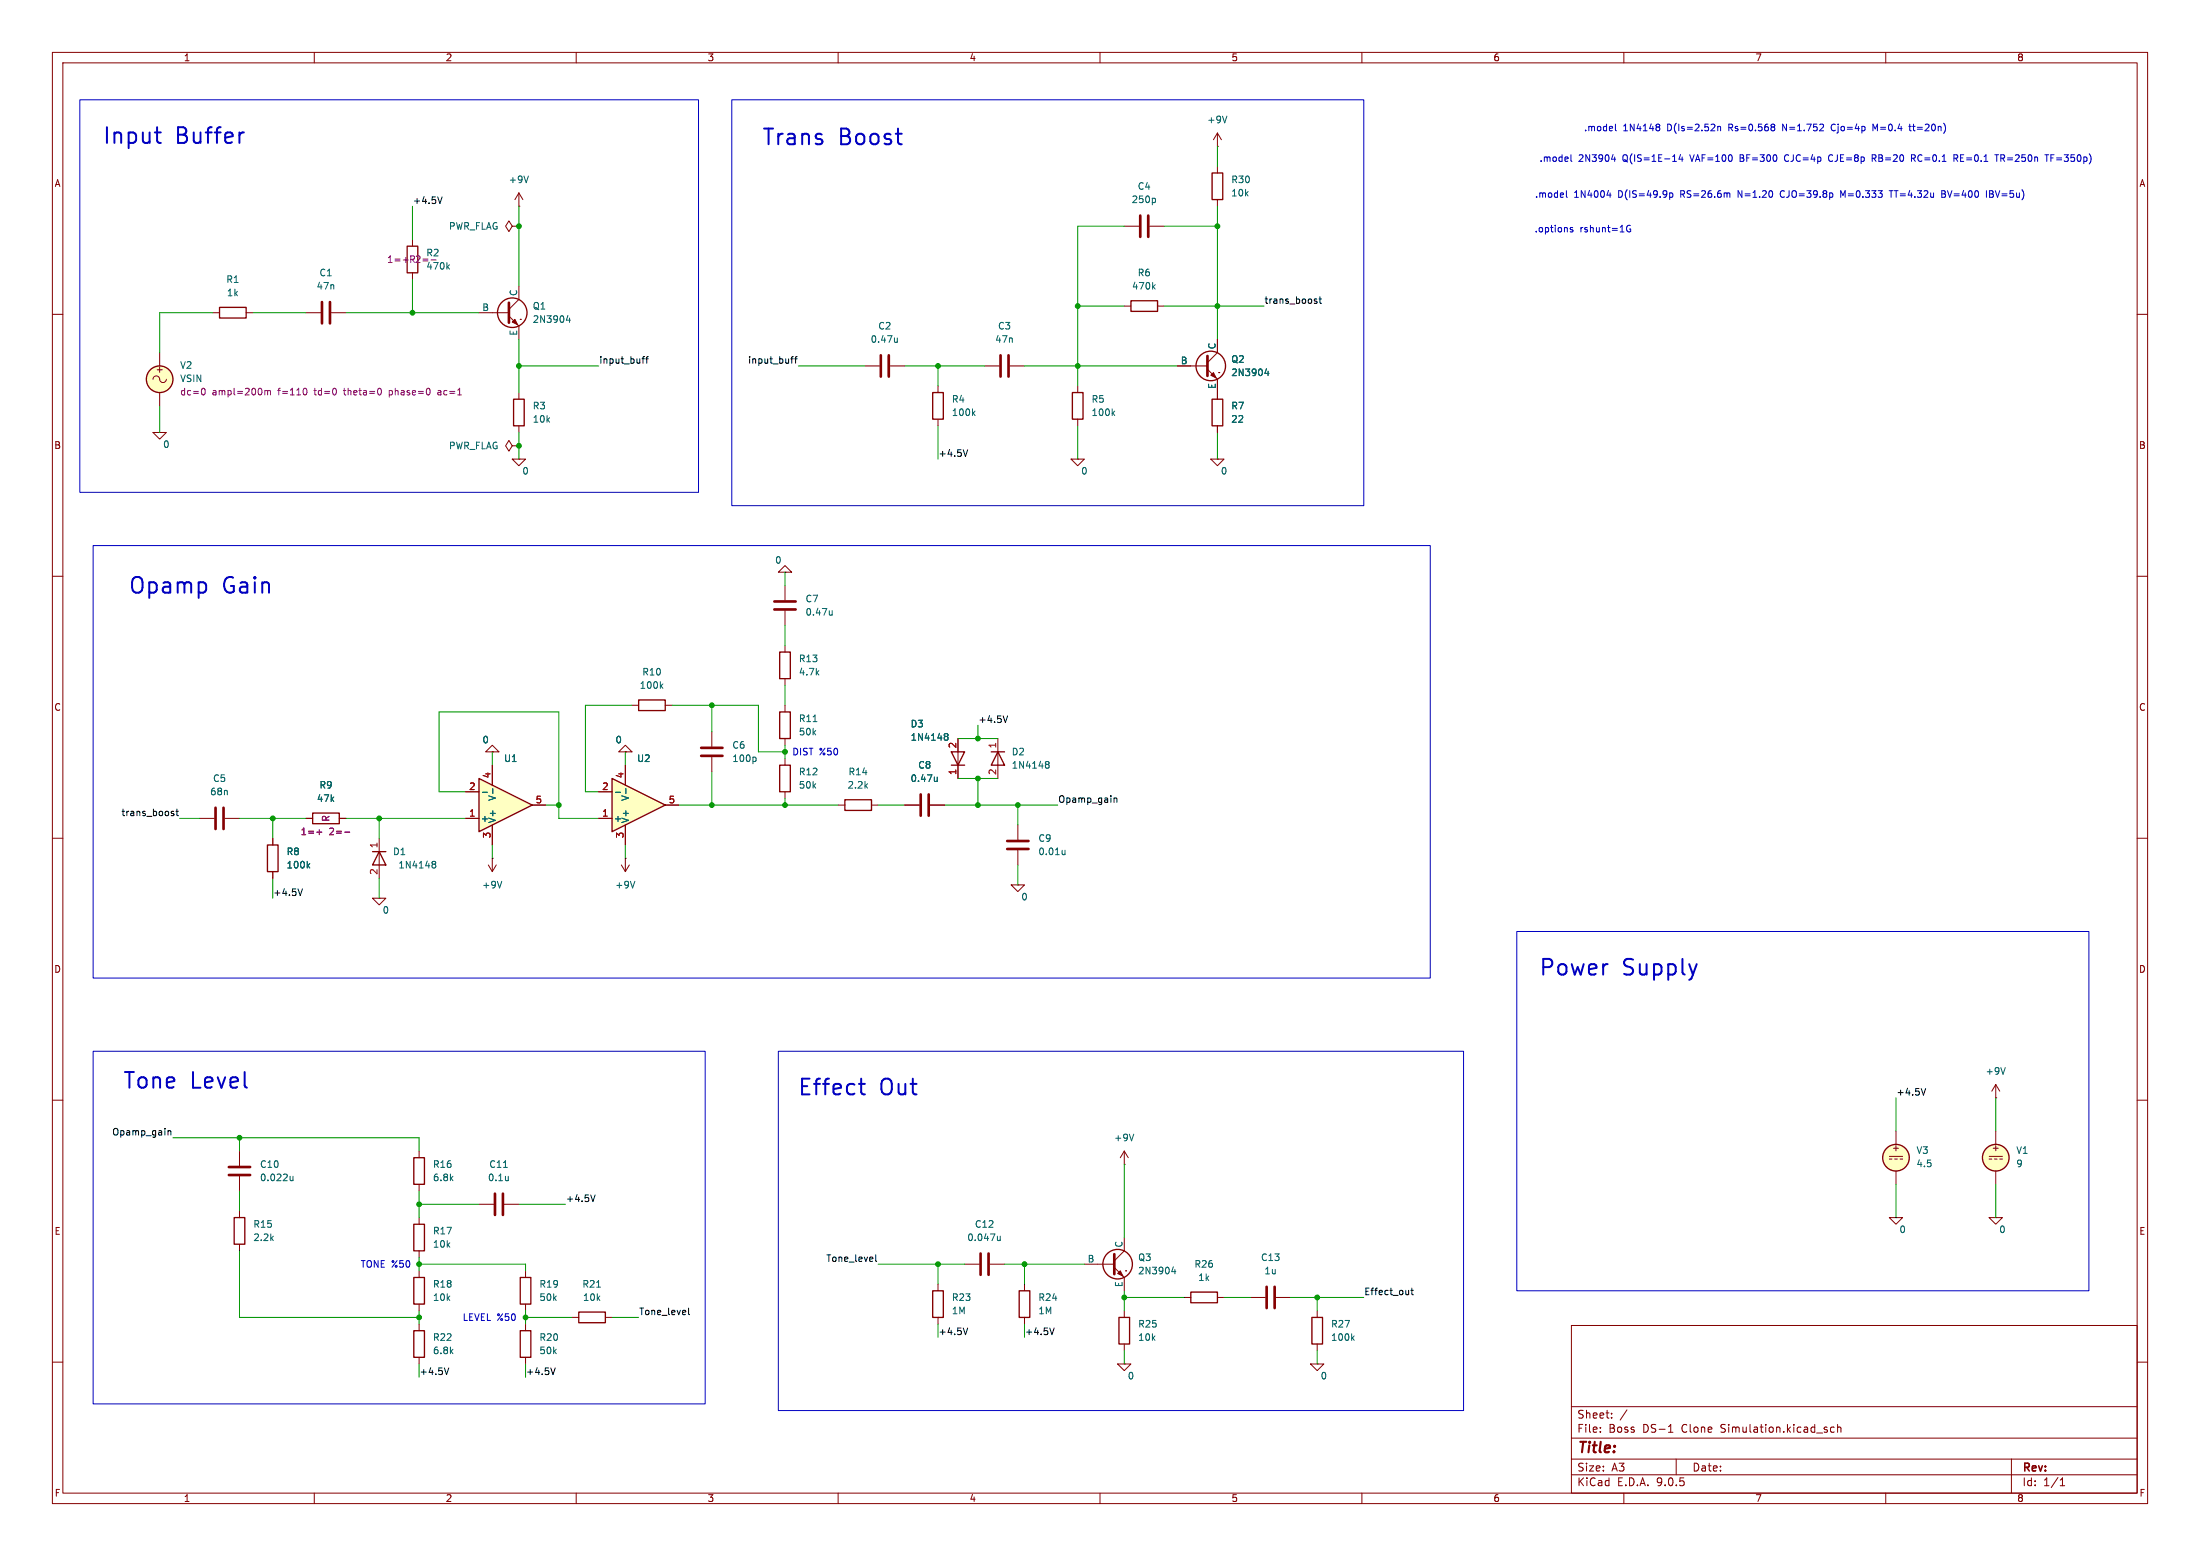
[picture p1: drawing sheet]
<svg xmlns="http://www.w3.org/2000/svg" width="420mm" height="297mm" viewBox="0 0 420 297" stroke-linecap="round" stroke-linejoin="round" font-family="sans-serif">
<g fill="none" stroke="#840000" stroke-width=".19">
<path d="M10 10h400v277h-400zM12 12h396v273h-396zM60 10v2M110 10v2M160 10v2M210 10v2M260 10v2M310 10v2M360 10v2M99.1 39.4h.1M99.1 36.8v2.6M99.1 36.8l-.8 1.3"/>
<path d="M99.1 36.8l.7 1.3M232.4 27.9h.1M232.4 25.4v2.5M232.4 31.8v1.2M232.4 38.1v1.3M232.4 25.4l-.8 1.3M232.4 25.4l.8 1.3M40.6 59.7h1.3M47 59.7h1.3M58.4 59.7h2.8M63.2 59.7h2.8M78.7 45.7v1.3"/>
<path d="M78.7 52.1v1.2M91.4 59.7h5.8M97.8 43.2l-.6-1-.7 1 .7 1 .6-1h1.3M99.1 43.2h.1M99.1 54.6v2.6l-1.9 1.9M214.6 58.4h1.3M214.6 43.2h2.8M219.5 43.2h2.7M221 58.4h1.2M10 60h2M29.2 72.4a.68 .68 0 0 1 .8-.6 .68 .68 0 0 1 .5 .9 .63 .63 0 0 0 .8 .3 .63 .63 0 0 0 .4-.6M30.5 67.3v2.6"/>
<path d="M30.5 74.9v2.6M97.2 60.3l1.9 1.9v2.6M99.1 74.9v1.3M99.3 61h.1M165.1 69.9h2.8M169.9 69.9h2.8M179.1 73.7v1.2M188 69.9h2.8M192.8 69.9h2.8M205.7 73.7v1.2M224.8 69.9h5.7M230.5 70.5l1.9 1.9v3.8"/>
<path d="M232.4 64.8v2.5l-1.9 1.9M232.7 71.1h.1M408 60h2M29.2 82.6h2.5l-1.2 1.2zM30.5 82.6h.1M97.8 85.1l-.6-1-.7 1 .7 1 .6-1h1.3M97.8 87.6h2.5l-1.2 1.3zM99.1 85.1h.1M99.1 87.6h.1M99.1 81.3v1.3M179.1 80v1.3M204.5 87.6h2.5l-1.3 1.3z"/>
<path d="M205.7 87.6h.1M205.7 80v1.3M231.1 87.6h2.6l-1.3 1.3zM232.4 87.6h.1M232.4 81.3v1.3M10 110h2M148.6 109.2l1.3-1.2 1.2 1.2zM149.9 109.2h.1M149.9 111.8v2.8M149.9 116.6v2.8M408 110h2M120.6 134.6h1.3"/>
<path d="M127 134.6h1.3M135.9 139.7v2.8M149.9 123.2v1.3M149.9 129.5v1.3M149.9 134.6v1.3M10 160h2M92.7 143.5l1.3-1.3 1.2 1.3zM94 143.5h.1M135.9 144.5v2.8M149.9 141v1.2M149.9 144.8v1.3M149.9 151.1v1.3"/>
<path d="M160 153.7h1.3M166.4 153.7h1.2M172.7 153.7h2.8M177.5 153.7h2.8M182.9 141v7.6M190.5 141v7.6M194.3 157.5v2.8M408 160h2M52.1 160v1.3M52.1 166.4v1.2M71.1 171.5h2.6l-1.3 1.2zM72.4 171.5h.1"/>
<path d="M72.4 160v7.6M118.6 165.1l.8 1.3M119.4 163.8h.1M119.4 163.8v2.6M120.1 165.1l-.7 1.3M193 168.9h2.6l-1.3 1.3zM194.3 168.9h.1M194.3 162.3v2.8M10 210h2M45.7 219.7v2.8M80 219.7v1.3M214.6 219.7l-.7 1.3"/>
<path d="M214.6 219.7l.8 1.3M214.6 219.7v2.5M361.9 215.9v2.5M381 209.6h.1M381 207v2.6M381 215.9v2.5M381 207l-.8 1.3M381 207l.8 1.3M408 210h2M45.7 224.5v2.8M45.7 231.1v1.3M45.7 237.5v1.3"/>
<path d="M80 226.1v1.2M80 232.4v1.3M80 238.8v1.2M91.4 229.9h2.8M96.3 229.9h2.8M214.6 222.2h.1M360.7 232.4h2.5l-1.3 1.3zM360.7 220.7h2.5M360.7 221.2h.5M361.7 221.2h.5M361.9 232.4h.1M361.9 223.5v2.6"/>
<path d="M362.7 221.2h.5M379.7 232.4h2.6l-1.3 1.3zM379.7 220.7h2.6M379.7 221.2h.5M380.7 221.2h.6M381 232.4h.1M381 223.5v2.6M381.8 221.2h.5M80 242.6v1.2M80 248.9v1.3M80 252.7v1.3M80 259.1v1.2"/>
<path d="M100.3 242.6v1.2M100.3 248.9v1.3M100.3 252.7v1.3M100.3 259.1v1.2M109.2 251.5h1.3M115.6 251.5h1.2M179.1 245.1v1.3M179.1 251.5v1.2M184.1 241.3h2.8M189 241.3h2.8M195.6 245.1v1.3M195.6 251.5v1.2"/>
<path d="M300 253h108v32h-108zM10 260h2M300 278.5h108M300 274.5h108M300 268.5h108M305.5 273.2v.2M305.5 272.5v.1M307.7 270.5v.2M307.7 269.8v.1M310.6 269.1l-1.3 1.9M318.5 273.4h.9M318.7 272.2l.2-.3v1.5"/>
<path d="M320 278.5v3M350.2 272.5l-.5-.1-.3 .3 .2 .6h.6M350.8 272.5l.2-.1 .4 .1v.9M350.8 271.9v1.5M384 278.5v6.5M408 260h2M60 285v2M110 285v2M160 285v2M210 285v2M260 285v2M300 281.5h108"/>
<path d="M310 285v2M360 285v2M393.3 283.6h.9M393.3 282.5l.4-.4v1.5"/>
</g>
<g fill="none" stroke="#840000" stroke-width=".25">
<path d="M231.4 33h2v5.1h-2zM41.9 58.7h5.1v2h-5.1zM77.7 47h2.1v5.1h-2.1zM215.9 57.4h5.1v2h-5.1zM98 76.2h2.1v5.1h-2.1zM178.1 74.9h2v5.1h-2zM204.7 74.9h2.1v5.1h-2.1zM231.4 76.2h2v5.1h-2zM121.9 133.6h5.1v2h-5.1zM148.8 124.5h2.1v5h-2.1zM148.8 135.9h2.1v5.1h-2.1zM148.8 146.1h2.1v5h-2.1z"/>
<path d="M161.3 152.7h5.1v2h-5.1zM181.6 143.5h2.5l-1.2 2.6zM181.6 146.1h2.5M189.2 143.5h2.6M190.5 143.5l1.3 2.6h-2.6zM51.1 161.3h2v5.1h-2zM71.1 162.6h2.6M72.4 162.6l1.3 2.5h-2.6zM44.7 232.4h2v5.1h-2zM79 221h2v5.1h-2zM79 233.7h2v5.1h-2zM79 243.8h2v5.1h-2z"/>
<path d="M79 254h2v5.1h-2zM99.3 243.8h2v5.1h-2zM99.3 254h2v5.1h-2zM110.5 250.4h5.1v2.1h-5.1zM178.1 246.4h2v5.1h-2zM194.6 246.4h2v5.1h-2z"/>
<circle cx="97.8" cy="59.7" r="2.82"/>
<circle cx="30.5" cy="72.4" r="2.54"/>
<circle cx="231.1" cy="69.8" r="2.82"/>
<circle cx="361.9" cy="221" r="2.54"/>
<circle cx="381" cy="221" r="2.54"/>
</g>
<g fill="#ffffc2" stroke="#ffffc2" stroke-width=".19">
<circle cx="381" cy="221" r="2.54"/>
<circle cx="30.5" cy="72.4" r="2.54"/>
<circle cx="361.9" cy="221" r="2.54"/>
</g>
<g fill="none" stroke="#006464" stroke-width=".19">
<path d="M100.9 33.6l-.4 1.3M220.3 37.8l.3 .3v.3l-.3 .3M234.2 22.2l-.4 1.2M85.4 50.9l.4 .5M85.8 50.5l-.5 .5M220.2 54.7l.3 .5M220.5 54.3l-.5 .5M108.4 60.2l-.3 .9h.8M108.7 60.7v.8M171.3 64.5v.8M171.3 65.2l-.4 .1M185.8 78.8l.3 .5"/>
<path d="M186.1 78.5l-.4 .5M212.4 78.8l.4 .5M212.8 78.5l-.5 .5M241.8 70.4l-.3 .9h.8M242.1 70.9v.8M158.9 116.6v.8M158.9 117.3l-.4 .1M126.2 130.9l.3 .5M126.5 130.5l-.4 .5M155.2 137.7h.8M144.1 144.5l.2 .3v.3l-.2 .3M178.9 148.3v.9"/>
<path d="M178.9 149l-.3 .2M180.4 140.5l.1 .1M180.4 140.1l.3-.1 .2 .1 .1 .2-.3 .3M180.5 140.6h.2M180.5 140.6h-.1M180.7 140.6l.3 .2-.1 .4-.2 .1-.3-.1M199.7 145.8l.1 .1M199.7 145.4h.3l.2 .1 .1 .2-.3 .2M199.8 145.9h.2M199.8 145.9l-.1 .1M200 145.9l.3 .2-.1 .4-.2 .1h-.3M58.8 165.2l.3 .5"/>
<path d="M59.1 164.8l-.4 .5M82.6 164.9l.1 .1M82.6 164.5l.4-.1 .1 .1 .1 .2-.2 .3M82.7 165h.3M82.7 165h-.1M83 165l.2 .2-.1 .4-.1 .1-.4-.1M121.2 168.2l-.4 1.3M203.3 162.3v.8M203.3 163l-.4 .1M216.4 216.5l-.4 1.2M382.8 203.8l-.4 1.2M55.9 224.5v.9"/>
<path d="M55.9 225.2l-.2 .2-.3-.1M96.1 222.8h.8M97 224.5v.9M97 225.2v.1M191 236v.8M191 236.7l-.2 .1-.3-.1M113.9 245.7h.7"/>
</g>
<g fill="none" stroke="#840084" stroke-width=".19">
<path d="M77 49.6h1M77.5 49.1v1M38.6 74.2l.2-.1a.68 .68 0 0 1 .4 .6 .68 .68 0 0 1-.4 .7l-.2-.1M50.5 74.5v.9M50.5 74.7l.4-.2 .2 .2M51.1 74.7l.2-.2 .3 .1v.8M51.1 74.7v.7M58.2 74.1a.68 .68 0 0 1 .4 .6 .68 .68 0 0 1-.4 .7M72.6 74.2l.2 .4-.2 .7M74.3 74.5v1.3M74.3 75.3l.1 .1M74.4 74.5l-.1 .1"/>
<path d="M84 74.5l-.4 .1M84.1 74.9h-.4l-.1 .2v.2l.5 .1"/>
</g>
<g fill="none" stroke="#840000" stroke-width=".51">
<path d="M61.5 57.7v4M63 57.7v4M97.2 57.8v3.8M217.7 41.1v4.1M219.2 41.1v4.1M168.1 67.8v4.1M169.7 67.8v4.1M191 67.8v4.1M192.5 67.8v4.1M230.5 67.9v3.9M147.8 116.3h4.1M147.8 114.8h4.1"/>
<path d="M133.9 144.3h4M133.9 142.7h4M175.8 151.6v4.1M177.3 151.6v4.1M192.3 160.5h4M192.3 162.1h4M43.7 224.3h4.1M43.7 222.8h4.1M94.5 227.8v4.1M96 227.8v4.1M187.2 239.3v4M188.7 239.3v4"/>
</g>
<g fill="#840000" stroke="#840000" stroke-width=".19">
<path d="M97.8 61.5l.5-.5 .5 1z"/>
<path d="M231.1 71.6l.5-.5 .6 1z"/>
</g>
<path d="M116.8 148.6l10.2 5.1-10.2 5.1z" fill="#ffffc2"/>
<g fill="none" stroke="#840000" stroke-width=".25">
<path d="M59.7 155.2h5.1v2h-5.1zM116.8 148.6l10.2 5.1-10.2 5.1zM213.6 251.5h2v5h-2zM227.3 246.6h5.1v2.1h-5.1zM250.4 251.5h2.1v5h-2.1z"/>
<circle cx="213.4" cy="241.3" r="2.82"/>
</g>
<g fill="none" stroke="#840000" stroke-width=".19">
<path d="M38.1 156.2h2.8M42.9 156.2h2.8M58.4 156.2h1.3M64.8 156.2h1.2M114.3 156.2h2.5M114.3 151.1h2.5M118.1 143.5l1.3-1.3 1.2 1.3zM119.4 143.5h.1M119.4 146.1v3.8M119.4 157.5v3.8M127 153.7h2.5M93.2 165.1l.8 1.3"/>
<path d="M94 163.8h.1M94 163.8v2.6M94.7 165.1l-.7 1.3M214.6 236.2v2.6l-1.9 1.9M207 241.3h5.7M212.7 241.9l1.9 1.9v2.6M214.6 250.2v1.3M214.6 256.5v1.3M214.9 242.6h.1M226.1 247.6h1.2M232.4 247.6h1.3M238.8 247.6h2.8"/>
<path d="M243.6 247.6h2.8M251.5 250.2v1.3M251.5 256.5v1.3M213.4 260.3h2.5l-1.3 1.3zM214.6 260.3h.1M250.2 260.3h2.5l-1.2 1.3zM251.5 260.3h.1"/>
</g>
<path d="M117.5 151.2h1M119.5 150.5v1M95.8 168.2l-.4 1.3M224 241.8l-.3 .9h.8M224.3 242.3v.8M258.2 255.4l.3 .4M258.5 255l-.5 .5" fill="none" stroke="#006464" stroke-width=".19"/>
<path d="M41.1 154.2v4M42.7 154.2v4M212.7 239.4v3.8M241.8 245.6v4.1M243.3 245.6v4.1" fill="none" stroke="#840000" stroke-width=".51"/>
<path d="M213.4 243.1l.5-.5 .5 1z" fill="#840000" stroke="#840000" stroke-width=".19"/>
<path d="M60.5 158.8h.9M61 158.4v.9M65.8 158.8h1" fill="none" stroke="#840084" stroke-width=".19"/>
<path d="M91.4 148.6l10.2 5.1-10.2 5.1z" fill="#ffffc2"/>
<path d="M91.4 148.6l10.2 5.1-10.2 5.1z" fill="none" stroke="#840000" stroke-width=".25"/>
<g fill="none" stroke="#840000" stroke-width=".19">
<path d="M224.8 69.9h2.5M232.4 64.8v2.5M232.4 72.4v3.8M232.4 81.3v1.3M58.4 156.2h1.3M64.8 156.2h1.2M88.9 156.2h2.5M88.9 151.1h2.5M94 143.5h.1M94 146.1v3.8M94 157.5v3.8M101.6 153.7h2.5"/>
<path d="M114.3 156.2h2.5M114.3 151.1h2.5M119.4 143.5h.1M119.4 146.1v3.8M119.4 157.5v3.8M127 153.7h2.5M172.7 153.7h2.8M177.5 153.7h2.8M182.9 141v2.5M182.9 146.1v2.5M52.1 160v1.3M52.1 166.4v1.2"/>
</g>
<g fill="none" stroke="#006464" stroke-width=".19">
<path d="M241.8 70.4l-.3 .9h.8M242.1 70.9v.8M92.1 151.2h1M94.1 150.5v1M117.5 151.2h1M119.5 150.5v1M178.9 148.3v.9M178.9 149l-.3 .2M180.4 140.5l.1 .1M180.4 140.1l.3-.1 .2 .1 .1 .2-.3 .3M180.5 140.6h.2M180.5 140.6h-.1"/>
<path d="M180.7 140.6l.3 .2-.1 .4-.2 .1-.3-.1M58.8 165.2l.3 .5M59.1 164.8l-.4 .5"/>
</g>
<g fill="none" stroke="#0f0f0f" stroke-width=".19">
<path d="M84.4 37.6l-.4 1.3M251.1 57.5h.3v.2l-.4 .2M251.1 57.1h.3M251.8 57.1h.5M252 56.6v1.1l.3 .2M122.6 68.5h.4M123 68.1l-.3 .1v1.1M123.3 68.5h.5M123.8 68.1l-.3 .1v1.1M151 68.5h.5M151.5 68.1l-.3 .1v1.1M151.7 68.5h.5"/>
<path d="M152.2 68.1l-.3 .1v1.1M184.7 85.8l-.4 1.3M192.4 136.6l-.5 1.3M32.9 155.3h.3v.2l-.4 .2M32.9 154.9h.3M33.6 154.9h.5M33.8 154.4v1.1l.3 .2M212.7 152.3v.9M212.7 152.4l.2-.1 .3 .1v.8M57.7 169.7l-.4 1.2M32.1 215.8v.9M32.1 215.9l.2-.1 .3 .1v.8"/>
<path d="M367.6 207.8l-.4 1.2M113.6 228.1l-.4 1.3M167.2 239.5v1.1l.2 .2M131.5 249.7v1.1l.1 .1M184.7 253.5l-.4 1.3M201.2 253.5l-.4 1.3M268.9 246.3v.8M268.9 247v.1M269.3 246.3h.5M269.5 245.9v1.1l.3 .1M85.7 261.1l-.4 1.3M106 261.1l-.4 1.3"/>
</g>
<g fill="none" stroke="#009600" stroke-width=".19">
<path d="M78.7 39.4v6.3M99.1 39.4v15.2M232.4 27.9v3.9M232.4 39.4v25.4M40.6 59.7h-10.1v7.6M48.3 59.7h10.1M66 59.7h25.4M78.7 53.3v6.4M205.7 58.4h8.9M214.6 43.2h-8.9v30.5M222.2 58.4h19.1M222.2 43.2h10.2"/>
<path d="M30.5 77.5v5.1M99.1 69.9h15.2M99.1 64.8v10.1M152.4 69.9h12.7M172.7 69.9h15.3M179.1 69.9v3.8M195.6 69.9h29.2M99.1 82.6v5M179.1 81.3v6.3M205.7 81.3v6.3M232.4 82.6v5M149.9 109.2v2.6"/>
<path d="M149.9 119.4v3.8M120.6 134.6h-8.8v16.5h2.5M128.3 134.6h16.5v8.9h5.1M135.9 134.6v5.1M149.9 130.8v3.8M186.7 138.4v2.6M34.3 156.2h3.8M45.7 156.2h12.7M52.1 156.2v3.8M66 156.2h22.9M72.4 156.2v3.8M88.9 151.1h-5.1v-15.2h22.9v20.3h7.6"/>
<path d="M94 143.5v2.6M104.1 153.7h2.6M119.4 143.5v2.6M129.5 153.7h30.5M135.9 147.3v6.4M149.9 142.2v2.6M149.9 152.4v1.3M167.6 153.7h5.1M180.3 153.7h21.6M182.9 141h7.6M182.9 148.6h7.6M186.7 148.6v5.1"/>
<path d="M194.3 153.7v3.8M52.1 167.6v3.9M72.4 167.6v3.9M94 161.3v2.5M119.4 161.3v2.5M194.3 165.1v3.8M33 217.2h47v2.5M45.7 217.2v2.5M361.9 209.6v6.3M381 209.6v6.3M45.7 238.8v12.7h34.3M45.7 227.3v3.8"/>
<path d="M80 227.3v5.1M80 229.9h11.4M99.1 229.9h8.8M214.6 222.2v14M361.9 226.1v6.3M381 226.1v6.3M80 241.3h20.3v1.3M80 240v2.6M80 250.2v2.5M100.3 250.2v2.5M100.3 251.5h8.9M116.8 251.5h5.1"/>
<path d="M167.6 241.3h16.5M179.1 241.3v3.8M179.1 252.7v2.6M191.8 241.3h15.2M195.6 241.3v3.8M195.6 252.7v2.6M214.6 246.4v3.8M214.6 257.8v2.5M214.6 247.6h11.5M233.7 247.6h5.1M246.4 247.6h13.9M251.5 247.6v2.6"/>
<path d="M251.5 257.8v2.5M80 260.3v2.6M100.3 260.3v2.6"/>
</g>
<g fill="none" stroke="#0000c2" stroke-width=".19">
<path d="M15.2 19.1h118.1v74.9h-118.1zM139.7 19.1h120.6v77.4h-120.6zM299 36.4v1.1l.2 .2M299.9 29.5v1.1l.2 .2M306.8 37.2h.8M307.4 36.8v.9M307.6 30.4h.8M308.2 30v.8M308.4 23.7v1.1l.2 .2M316.4 23.7h.2l.3 .2-.3 .3M316.4 24.2h.2M316.6 24.2l.3 .3v.2l-.2 .2-.3 .1"/>
<path d="M318.7 36.8v1.3M318.7 36.9l.4-.1 .3 .3-.2 .5h-.5M319.3 30.8h.7M320.8 29.5l-.3 .9h.8M321.1 30v.8M327.9 24.1v.9M327.9 24.2l.2-.1 .3 .1 .1 .8M329.9 36.8l.3 .2v.7M338.3 23.7h.3l.2 .2-.2 .3M338.3 24.2h.3M338.6 24.2l.2 .3v.2l-.1 .2-.4 .1M340.1 36.5l-.2 .4 .2 .7"/>
<path d="M340.9 29.6l-.2 .5 .2 .6M347.9 23.7l.2 .2v.3l-.8 .8h.8M349.5 29.5a.68 .68 0 0 0-.4 .7 .68 .68 0 0 0 .4 .6M349.8 23.8l-.2 .4 .2 .7M351.8 37.3l-.4-.9v1.3M357.7 30.2l.4 .6M358 24.6l-.4-.9v1.3M358 29.6l-.6-.1v1.3M358 30.1l-.6 .1M360.7 36.4h.7M361 36.4v1.3M364.4 24.1h.5"/>
<path d="M364.6 23.7v1.1l.3 .2M364.9 30.2l.6-.1 .1-.1v-.3l-.7-.2v1.3M365.2 30.2l.4 .6M370.7 36.4h.4l.3 .2-.3 .4 .3 .1v.3l-.2 .3h-.5zM370.7 37h.4M373 30.2l.6-.1 .1-.1v-.3l-.7-.2v1.3M373.3 30.2l.4 .6M379.2 36.4v1.3M379.8 37h.4M380.2 36.4h-.4v1.3h.5M380.8 29.5h.7M381.2 29.5v1.3"/>
<path d="M382 30.2h.5M382.5 29.5h-.5v1.3M390.4 29.5h.7M390.7 29.5v1.3M391.5 30.1h.4M392.1 29.5h-.6v1.3M300.2 43.5l-.3-.1-.1 .2v.2l.4 .1v.3h-.4M311.2 43.1a.59 .59 0 0 0-.7 .5 .59 .59 0 0 0 .7 .6l.1-.5h-.2M17.8 104.1h255.2v82.6h-255.2zM289.6 177.8h109.2v68.6h-109.2zM17.8 200.7h116.8v67.3h-116.8zM148.6 200.7h130.8v68.5h-130.8z"/>
</g>
<path d="M29.6 25.3h1.1M30 26.9l.1 .2 .6 .2M46.6 25.3l-.6 .1M164 206.9h1.1M164.4 205.9v2.6l.1 .2 .6 .2" fill="none" stroke="#0000c2" stroke-width=".38"/>
<path d="M60.5 158.8h.9M61 158.4v.9M65.8 158.8h1" fill="none" stroke="#840084" stroke-width=".19"/>
<g fill="#009600" stroke="#009600" stroke-width=".19">
<circle cx="78.7" cy="59.7" r=".46"/>
<circle cx="99.1" cy="43.2" r=".46"/>
<circle cx="99.1" cy="85.1" r=".46"/>
<circle cx="99.1" cy="69.9" r=".46"/>
<circle cx="45.7" cy="217.2" r=".46"/>
<circle cx="80" cy="251.5" r=".46"/>
<circle cx="80" cy="241.3" r=".46"/>
<circle cx="72.4" cy="156.2" r=".46"/>
<circle cx="52.1" cy="156.2" r=".46"/>
<circle cx="106.7" cy="153.7" r=".46"/>
<circle cx="80" cy="229.9" r=".46"/>
<circle cx="100.3" cy="251.5" r=".46"/>
<circle cx="135.9" cy="153.7" r=".46"/>
<circle cx="135.9" cy="134.6" r=".46"/>
<circle cx="179.1" cy="241.3" r=".46"/>
<circle cx="214.6" cy="247.6" r=".46"/>
<circle cx="195.6" cy="241.3" r=".46"/>
<circle cx="149.9" cy="143.5" r=".46"/>
<circle cx="194.3" cy="153.7" r=".46"/>
<circle cx="186.7" cy="148.6" r=".46"/>
<circle cx="186.7" cy="153.7" r=".46"/>
<circle cx="186.7" cy="141" r=".46"/>
<circle cx="149.9" cy="153.7" r=".46"/>
<circle cx="232.4" cy="58.4" r=".46"/>
<circle cx="232.4" cy="43.2" r=".46"/>
<circle cx="205.7" cy="69.9" r=".46"/>
<circle cx="205.7" cy="58.4" r=".46"/>
<circle cx="179.1" cy="69.9" r=".46"/>
<circle cx="251.5" cy="247.6" r=".46"/>
</g>
<g font-size="4.2" fill="#0000c2">
<text x="19.4" y="28">Input</text>
<text x="33.5" y="28">Buffer</text>
<text x="145.3" y="28.2">Trans</text>
<text x="160.1" y="28.2">Boost</text>
<text x="24.4" y="113.8">Opamp</text>
<text x="42.5" y="113.8">Gain</text>
<text x="293.6" y="186.7">Power</text>
<text x="309.7" y="186.7">Supply</text>
<text x="23.3" y="208.3">Tone</text>
<text x="36.4" y="208.3">Level</text>
<text x="152.1" y="209.6">Effect</text>
<text x="167.9" y="209.6">Out</text>
</g>
<text font-size="2.8" fill="#840000" x="301" y="277.9">Title:</text>
<g font-size="2.1" fill="#840000">
<text x="301" y="273.7">File:</text>
<text x="301" y="271">Sheet:</text>
<text x="307.1" y="273.7">Boss</text>
<text x="313.7" y="273.7">DS-1</text>
<text x="321.2" y="273.7">Clone</text>
<text x="328.8" y="273.7">Simulation.kicad_sch</text>
<text x="301" y="281.1">Size:</text>
<text x="307.6" y="281.1">A3</text>
<text x="323" y="281.1">Date:</text>
<text x="386" y="281.3">Rev:</text>
<text x="301" y="283.9">KiCad</text>
<text x="308.7" y="283.9">E.D.A.</text>
<text x="316.3" y="283.9">9.0.5</text>
<text x="386" y="283.9">Id:</text>
<text x="390.1" y="283.9">1/1</text>
</g>
<g font-size="1.8" fill="#840000">
<text x="35" y="11.9">1</text>
<text x="85" y="11.9">2</text>
<text x="135" y="11.9">3</text>
<text x="185" y="11.9">4</text>
<text x="235" y="11.9">5</text>
<text x="285" y="11.9">6</text>
<text x="335" y="11.9">7</text>
<text x="385" y="11.9">8</text>
<text x="10.3" y="35.9">A</text>
<text x="408.3" y="35.9">A</text>
<text x="29.6" y="71.3">+</text>
<text x="10.3" y="85.9">B</text>
<text x="408.2" y="85.9">B</text>
<text x="10.3" y="135.9">C</text>
<text x="408.2" y="135.9">C</text>
<text x="10.3" y="185.9">D</text>
<text x="408.2" y="185.9">D</text>
<text x="361.1" y="219.9">+</text>
<text x="380.1" y="219.9">+</text>
<text x="10.3" y="235.9">E</text>
<text x="408.3" y="235.9">E</text>
<text x="10.3" y="285.9">F</text>
<text x="35" y="286.9">1</text>
<text x="85" y="286.9">2</text>
<text x="135" y="286.9">3</text>
<text x="185" y="286.9">4</text>
<text x="235" y="286.9">5</text>
<text x="285" y="286.9">6</text>
<text x="335" y="286.9">7</text>
<text x="385" y="286.9">8</text>
<text x="408.3" y="285.9">F</text>
</g>
<g font-size="1.8" fill="#006464">
<text x="230.4" y="23.7">+9V</text>
<text x="97" y="35.2">+9V</text>
<text x="235" y="35.2">R30</text>
<text x="215.9" y="39">250p</text>
<text x="217.1" y="36.4">C4</text>
<text x="235" y="37.7">10k</text>
<text x="85.6" y="44">PWR_FLAG</text>
<text x="60.9" y="52.9">C1</text>
<text x="81.3" y="51.7">470k</text>
<text x="217.1" y="52.9">R6</text>
<text x="43.1" y="54.2">R1</text>
<text x="43.2" y="56.7">1k</text>
<text x="60.3" y="55.5">47n</text>
<text x="92" y="59.4">B</text>
<text x="98.8" y="56.6" transform="rotate(-90 98.8 56.6)">C</text>
<text x="101.6" y="59.3">Q1</text>
<text x="216" y="55.5">470k</text>
<text x="98.8" y="64.2" transform="rotate(-90 98.8 64.2)">E</text>
<text x="101.6" y="61.8">2N3904</text>
<text x="166.1" y="65.6">0.47u</text>
<text x="167.6" y="63.1">C2</text>
<text x="189.9" y="65.6">47n</text>
<text x="190.4" y="63.1">C3</text>
<text x="34.3" y="70.6">V2</text>
<text x="225.3" y="69.6">B</text>
<text x="232.2" y="66.8" transform="rotate(-90 232.2 66.8)">C</text>
<text x="235" y="69.4">Q2</text>
<text x="235" y="72">2N3904</text>
<text x="34.3" y="73.1">VSIN</text>
<text x="181.6" y="77.1">R4</text>
<text x="208.3" y="77.1">R5</text>
<text x="232.2" y="74.3" transform="rotate(-90 232.2 74.3)">E</text>
<text x="101.6" y="78.3">R3</text>
<text x="101.6" y="80.9">10k</text>
<text x="181.6" y="79.6">100k</text>
<text x="208.3" y="79.6">100k</text>
<text x="235" y="78.3">R7</text>
<text x="235" y="80.9">22</text>
<text x="31" y="85.7">0</text>
<text x="85.6" y="86">PWR_FLAG</text>
<text x="99.6" y="90.8">0</text>
<text x="206.3" y="90.8">0</text>
<text x="233" y="90.8">0</text>
<text x="147.9" y="107.8">0</text>
<text x="153.7" y="115.2">C7</text>
<text x="153.7" y="117.7">0.47u</text>
<text x="122" y="131.7">100k</text>
<text x="122.5" y="129.1">R10</text>
<text x="152.4" y="129.1">4.7k</text>
<text x="152.4" y="126.6">R13</text>
<text x="92" y="142.1">0</text>
<text x="117.4" y="142.1">0</text>
<text x="139.7" y="143.1">C6</text>
<text x="152.4" y="140.6">50k</text>
<text x="152.4" y="138">R11</text>
<text x="173.7" y="139">D3</text>
<text x="173.7" y="141.6">1N4148</text>
<text x="40.6" y="149.5">C5</text>
<text x="96.1" y="145.6">U1</text>
<text x="121.5" y="145.6">U2</text>
<text x="139.7" y="145.6">100p</text>
<text x="152.4" y="148.2">R12</text>
<text x="161.9" y="148.2">R14</text>
<text x="173.7" y="149.5">0.47u</text>
<text x="175.2" y="146.9">C8</text>
<text x="193" y="144.4">D2</text>
<text x="193" y="146.9">1N4148</text>
<text x="40" y="152">68n</text>
<text x="60.4" y="153.3">47k</text>
<text x="60.9" y="150.7">R9</text>
<text x="94.8" y="153" transform="rotate(-90 94.8 153)">V-</text>
<text x="120.2" y="153" transform="rotate(-90 120.2 153)">V-</text>
<text x="152.4" y="150.7">50k</text>
<text x="161.7" y="150.7">2.2k</text>
<text x="91.7" y="157.1">+</text>
<text x="94.8" y="157.2" transform="rotate(-90 94.8 157.2)">V+</text>
<text x="117.1" y="157.1">+</text>
<text x="120.2" y="157.2" transform="rotate(-90 120.2 157.2)">V+</text>
<text x="198.1" y="160.9">C9</text>
<text x="54.6" y="163.4">R8</text>
<text x="54.6" y="166">100k</text>
<text x="74.9" y="163.4">D1</text>
<text x="76" y="166">1N4148</text>
<text x="198.1" y="163.4">0.01u</text>
<text x="91.9" y="169.8">+9V</text>
<text x="117.3" y="169.8">+9V</text>
<text x="194.9" y="172.1">0</text>
<text x="73" y="174.6">0</text>
<text x="379" y="205.3">+9V</text>
<text x="212.6" y="218">+9V</text>
<text x="365.8" y="220.4">V3</text>
<text x="384.8" y="220.4">V1</text>
<text x="49.5" y="223.1">C10</text>
<text x="49.5" y="225.7">0.022u</text>
<text x="82.6" y="225.7">6.8k</text>
<text x="82.6" y="223.1">R16</text>
<text x="93.1" y="225.7">0.1u</text>
<text x="93.3" y="223.1">C11</text>
<text x="365.8" y="223">4.5</text>
<text x="384.8" y="223">9</text>
<text x="48.3" y="237.1">2.2k</text>
<text x="48.3" y="234.5">R15</text>
<text x="82.6" y="238.4">10k</text>
<text x="82.6" y="235.8">R17</text>
<text x="184.6" y="237.1">0.047u</text>
<text x="186" y="234.5">C12</text>
<text x="214.4" y="238.2" transform="rotate(-90 214.4 238.2)">C</text>
<text x="362.5" y="235.6">0</text>
<text x="381.6" y="235.6">0</text>
<text x="82.6" y="246">R18</text>
<text x="102.9" y="246">R19</text>
<text x="111.1" y="246">R21</text>
<text x="207.5" y="241">B</text>
<text x="214.4" y="245.8" transform="rotate(-90 214.4 245.8)">E</text>
<text x="217.2" y="240.9">Q3</text>
<text x="217.2" y="243.4">2N3904</text>
<text x="227.9" y="242.2">R26</text>
<text x="228.6" y="244.7">1k</text>
<text x="240.6" y="240.9">C13</text>
<text x="241.3" y="243.4">1u</text>
<text x="82.6" y="248.5">10k</text>
<text x="102.9" y="248.5">50k</text>
<text x="111.2" y="248.5">10k</text>
<text x="181.6" y="251.1">1M</text>
<text x="181.6" y="248.5">R23</text>
<text x="198.1" y="251.1">1M</text>
<text x="198.1" y="248.5">R24</text>
<text x="82.6" y="256.1">R22</text>
<text x="102.9" y="256.1">R20</text>
<text x="217.2" y="256.1">10k</text>
<text x="217.2" y="253.6">R25</text>
<text x="254" y="253.6">R27</text>
<text x="254" y="256.1">100k</text>
<text x="82.6" y="258.7">6.8k</text>
<text x="102.9" y="258.7">50k</text>
<text x="215.2" y="263.5">0</text>
<text x="252" y="263.5">0</text>
</g>
<g font-size="1.8" fill="#0000c2">
<text x="302.3" y="25.3">.model</text>
<text x="309.8" y="25.3">1N4148</text>
<text x="318.4" y="25.3">D(Is=2.52n</text>
<text x="330.2" y="25.3">Rs=0.568</text>
<text x="340.7" y="25.3">N=1.752</text>
<text x="350.2" y="25.3">Cjo=4p</text>
<text x="358.4" y="25.3">M=0.4</text>
<text x="365.6" y="25.3">tt=20n)</text>
<text x="293.8" y="31.1">.model</text>
<text x="301.3" y="31.1">2N3904</text>
<text x="309.9" y="31.1">Q(IS=1E-14</text>
<text x="323" y="31.1">VAF=100</text>
<text x="332.6" y="31.1">BF=300</text>
<text x="341.3" y="31.1">CJC=4p</text>
<text x="349.9" y="31.1">CJE=8p</text>
<text x="358.4" y="31.1">RB=20</text>
<text x="366.1" y="31.1">RC=0.1</text>
<text x="374.4" y="31.1">RE=0.1</text>
<text x="382.6" y="31.1">TR=250n</text>
<text x="392.4" y="31.1">TF=350p)</text>
<text x="292.9" y="38">.model</text>
<text x="300.5" y="38">1N4004</text>
<text x="309" y="38">D(IS=49.9p</text>
<text x="321.1" y="38">RS=26.6m</text>
<text x="332.2" y="38">N=1.20</text>
<text x="340.5" y="38">CJO=39.8p</text>
<text x="352.2" y="38">M=0.333</text>
<text x="361.9" y="38">TT=4.32u</text>
<text x="371.9" y="38">BV=400</text>
<text x="380.6" y="38">IBV=5u)</text>
<text x="292.9" y="44.6">.options</text>
<text x="301.6" y="44.6">rshunt=1G</text>
<text x="151.2" y="144.4">DIST %50</text>
<text x="68.8" y="242.2">TONE %50</text>
<text x="88.2" y="252.3">LEVEL %50</text>
</g>
<g font-size="1.8" fill="#0f0f0f">
<text x="78.7" y="39">+4.5V</text>
<text x="241.3" y="58.1">trans_boost</text>
<text x="114.3" y="69.5">input_buff</text>
<text x="142.7" y="69.5">input_buff</text>
<text x="179.1" y="87.3">+4.5V</text>
<text x="186.7" y="138.1">+4.5V</text>
<text x="23.1" y="155.9">trans_boost</text>
<text x="201.9" y="153.3">Opamp_gain</text>
<text x="52.1" y="171.1">+4.5V</text>
<text x="361.9" y="209.2">+4.5V</text>
<text x="21.3" y="216.8">Opamp_gain</text>
<text x="107.9" y="229.5">+4.5V</text>
<text x="157.6" y="241">Tone_level</text>
<text x="121.9" y="251.1">Tone_level</text>
<text x="260.3" y="247.3">Effect_out</text>
<text x="179.1" y="254.9">+4.5V</text>
<text x="195.6" y="254.9">+4.5V</text>
<text x="80" y="262.5">+4.5V</text>
<text x="100.3" y="262.5">+4.5V</text>
</g>
<g font-size="1.8" fill="#840084">
<text x="73.8" y="50.4">1=+</text>
<text x="78" y="50.4">R2=-</text>
<text x="81.3" y="49.1">R2</text>
<text x="34.3" y="75.7">dc=0</text>
<text x="40.5" y="75.7">ampl=200m</text>
<text x="53.2" y="75.7">f=110</text>
<text x="60.3" y="75.7">td=0</text>
<text x="66.1" y="75.7">theta=0</text>
<text x="74.9" y="75.7">phase=0</text>
<text x="84.4" y="75.7">ac=1</text>
<text x="57.3" y="159.6">1=+</text>
<text x="62.8" y="159.6">2=-</text>
<text x="63.1" y="156.9" transform="rotate(-90 63.1 156.9)">R</text>
</g>
<g font-size="1.8" fill="#a90000">
<text x="182.6" y="142.9" transform="rotate(-90 182.6 142.9)">2</text>
<text x="190.2" y="142.9" transform="rotate(-90 190.2 142.9)">1</text>
<text x="93.7" y="148.7" transform="rotate(-90 93.7 148.7)">4</text>
<text x="119.1" y="148.7" transform="rotate(-90 119.1 148.7)">4</text>
<text x="182.6" y="148" transform="rotate(-90 182.6 148)">1</text>
<text x="190.2" y="148" transform="rotate(-90 190.2 148)">2</text>
<text x="89.5" y="156">1</text>
<text x="89.5" y="150.9">2</text>
<text x="102.2" y="153.4">5</text>
<text x="114.9" y="156">1</text>
<text x="114.9" y="150.9">2</text>
<text x="127.6" y="153.4">5</text>
<text x="72.1" y="162" transform="rotate(-90 72.1 162)">1</text>
<text x="93.7" y="160.1" transform="rotate(-90 93.7 160.1)">3</text>
<text x="119.1" y="160.1" transform="rotate(-90 119.1 160.1)">3</text>
<text x="72.1" y="167.1" transform="rotate(-90 72.1 167.1)">2</text>
</g>
</svg>
